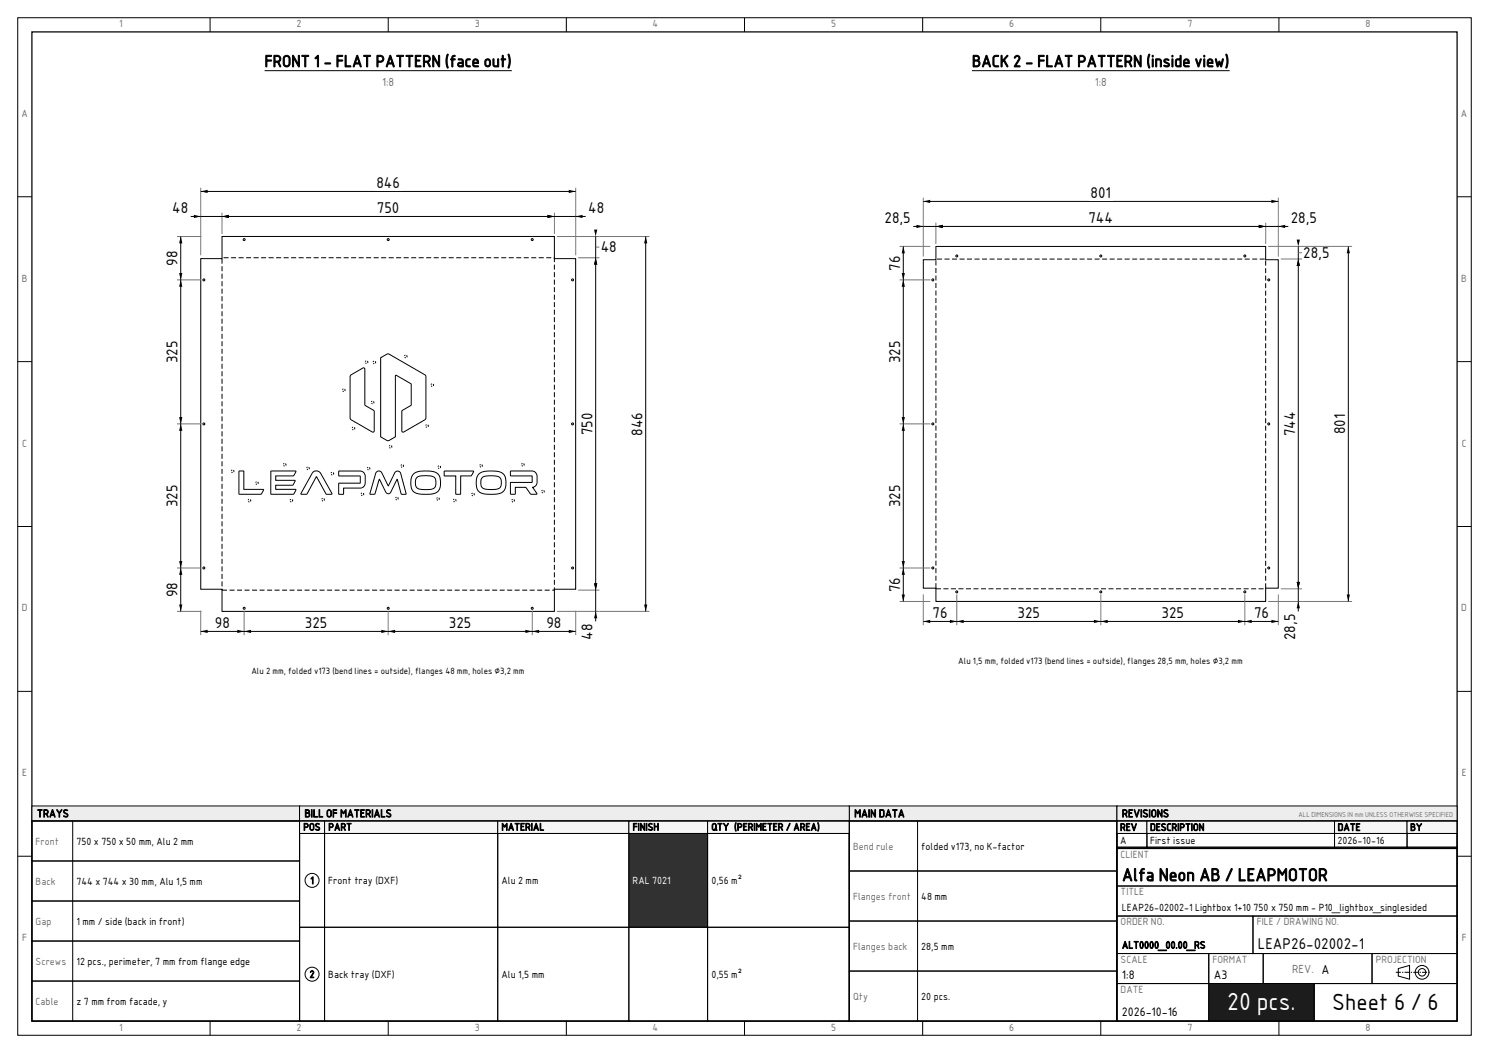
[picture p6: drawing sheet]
<svg xmlns="http://www.w3.org/2000/svg" width="420mm" height="297mm" viewBox="0 0 420 297" stroke-linecap="round" stroke-linejoin="round" font-family="sans-serif">
<g fill="none" stroke="#000" stroke-width=".28">
<path d="M5 5h410v287h-410zM59.3 5v4M109.5 5v4M159.7 5v4M210 5v4M260.2 5v4M310.5 5v4M360.7 5v4M5 55.5h4M411 55.5h4M5 102h4M411 102h4"/>
<path d="M5 148.5h4M411 148.5h4M5 195h4M411 195h4M5 241.5h4M411 241.5h4M59.3 288v4M109.5 288v4M159.7 288v4M210 288v4M260.2 288v4M310.5 288v4"/>
<path d="M360.7 288v4"/>
</g>
<path d="M9 9h402v279h-402z" fill="none" stroke="#000" stroke-width=".35"/>
<path d="M62.6 66.7h93.8v6.2h6v93.3h-6v6.2h-93.8v-6.2h-6v-93.3h6z" fill-rule="evenodd" fill="#fff" stroke="#000" stroke-width=".28"/>
<path d="M62.6 72.7h93.8v93.7h-93.8z" fill="none" stroke="#000" stroke-width=".28" stroke-dasharray="1.4 .7" stroke-linecap="butt"/>
<g fill="none" stroke="#000" stroke-width=".28">
<path d="M56.6 54h105.8M51 66.7v105.7M53.8 61.1h111.4M98.9 105.9l3.5-2.1 .4 .1 .1 10.3 2.7 1.8v5.5l-.2 .3-.3 .1-6.3-3.8zM107.4 100.9l1.7-1h.6l10.1 5.8 .3 .5v11.9l-.2 .3-6.2 3.5-.4-.3v-5.6l.2-.2 2.5-1.6v-5.8l-4.2-2.5h-.2l-.1 17.3-1.9 1.1-2.2-1.1zM67.4 132.9l1.2-.1 .2 .2v5h5.5l-.6 1.4h-6.3zM76.4 132.9h7.1l-.8 1.3h-4.9v1.3h5.4l-.7 1.4h-4.7v1.1h5.6l-.6 1.4h-6.4zM88.3 133.1l.5-.2 .7-.1 .9 .6 3.2 6-1.7-.1-2.6-4.8-2.7 4.8-1.7 .1zM95.6 132.9h6.3l.8 .5 .3 .6a5 5 0 0 1-.2 3.1l-1.2 .6h-4.7v1.7h-1.3v-3.1h6v-2l-5.9-.1-.2-.1zM106.2 133.2l.6-.4 .7 .3 2 3.9 2.2-4a.91 .91 0 0 1 1.3 .5l1.5 5.9h-1.1l-.3-.2-1.1-4-1.8 3.6a.78 .78 0 0 1-.7 .5 .78 .78 0 0 1-.7-.5l-1.8-3.6-1.2 4-.2 .2-1.3-.1zM116.6 133.7a7.9 7.9 0 0 1 5.9-.6 2.63 2.63 0 0 1 1.8 3.2 2.82 2.82 0 0 1-3.4 3.1 5 5 0 0 1-4.6-1.2l-.3-.9-.1-1.8 .3-1.1zM117.7 134.6a6.5 6.5 0 0 1 4.8 .1 2.31 2.31 0 0 1-.4 3.2l-2.8 .2a1.82 1.82 0 0 1-2.1-2.4z"/>
<path d="M125.3 132.9l8.3 .1-.8 1.2h-2.9v5.1l-1.2 .1-.2-.1 .1-5.1h-3.3zM135.1 133.7a7.9 7.9 0 0 1 5.8-.6 2.64 2.64 0 0 1 1.8 3.2 2.82 2.82 0 0 1-3.4 3.1 5 5 0 0 1-4.6-1.2l-.3-.9v-1.8l.2-1.1zM135.9 134.8a5.7 5.7 0 0 1 5.2 0 1.98 1.98 0 0 1-1.4 3.2l-1.5 .1a1.99 1.99 0 0 1-2.5-1.4v-1.4zM144 132.9h6.3l.8 .4 .3 .6a4.7 4.7 0 0 1-.1 2.9l-1.1 .6 1.2 1.8v.2h-1.7l-1.4-1.9h-2.9l-.1 1.9h-1.3v-3.3h6l.1-1.8-6-.1-.1-.1z"/>
<circle cx="57.5" cy="78.9" r=".28"/>
<circle cx="68.9" cy="67.6" r=".28"/>
<circle cx="109.5" cy="67.6" r=".28"/>
<circle cx="150.1" cy="67.6" r=".28"/>
<circle cx="161.5" cy="78.9" r=".28"/>
<circle cx="57.5" cy="119.6" r=".28"/>
<circle cx="161.5" cy="119.6" r=".28"/>
<circle cx="57.5" cy="160.2" r=".28"/>
<circle cx="68.9" cy="171.6" r=".28"/>
<circle cx="109.5" cy="171.6" r=".28"/>
<circle cx="150.1" cy="171.6" r=".28"/>
<circle cx="161.5" cy="160.2" r=".28"/>
</g>
<path d="M56.6 52.9v19.1M62.6 60v6M156.4 60v6M162.4 52.9v19.1M49.9 66.7h6.9M49.9 79h6.9M49.9 119.6h6.9M49.9 160.2h6.9M49.9 172.4h6.9" fill="none" stroke="#7a7a7a" stroke-width=".28"/>
<g fill="#000">
<path d="M56.6 54l2-.5v1zM160.4 53.5l2 .5-2 .5zM51 66.7l.4 1.9h-.9zM50.5 77h.9l-.4 1.9zM51 78.9l.4 2h-.9zM54.7 60.6l1.9 .5-1.9 .4zM62.6 61.1l2-.5v.9zM154.4 60.6l2 .5-2 .4zM162.4 61.1l1.9-.5v.9zM50.5 117.6h.9l-.4 2zM51 119.6l.4 1.9h-.9zM50.5 158.3h.9l-.4 1.9z"/>
<path d="M51 160.2l.4 1.9h-.9zM50.5 170.5h.9l-.4 1.9z"/>
</g>
<g fill="none" stroke="#000" stroke-width=".28" stroke-dasharray=".4 .4" stroke-linecap="butt">
<path d="M97.3 110a.38 .38 0 0 0-.5-.3 .38 .38 0 0 0-.1 .6 .38 .38 0 0 0 .6-.1v-.2M103.8 102.1a.38 .38 0 0 0-.5-.3 .38 .38 0 0 0-.2 .6 .38 .38 0 0 0 .6-.1l.1-.2M105.5 113.5a.38 .38 0 0 0-.5-.3 .38 .38 0 0 0-.2 .5 .38 .38 0 0 0 .6 0l.1-.2M106 102.2a.38 .38 0 0 0-.5-.3 .38 .38 0 0 0-.2 .6 .38 .38 0 0 0 .6-.1l.1-.2M114.8 100.5a.38 .38 0 0 0-.5-.3 .38 .38 0 0 0-.1 .6 .38 .38 0 0 0 .6-.1v-.2M122.3 108.6a.38 .38 0 0 0-.5-.3 .38 .38 0 0 0-.2 .5 .38 .38 0 0 0 .6 0l.1-.2M66 132.9a.38 .38 0 0 0-.5-.3 .38 .38 0 0 0-.2 .5 .38 .38 0 0 0 .6 0l.1-.2M72.8 136.2a.38 .38 0 0 0-.5-.3 .38 .38 0 0 0-.1 .6 .38 .38 0 0 0 .6-.1v-.2M80.7 131.1a.38 .38 0 0 0-.5-.4 .38 .38 0 0 0-.2 .6 .38 .38 0 0 0 .6-.1l.1-.1M87.2 132.1a.38 .38 0 0 0-.5-.4 .38 .38 0 0 0-.1 .6 .38 .38 0 0 0 .6 0v-.2M94.1 133.6a.38 .38 0 0 0-.5-.4 .38 .38 0 0 0-.2 .6 .38 .38 0 0 0 .7 0v-.2M100.1 120.8a.38 .38 0 0 0-.5-.3 .38 .38 0 0 0-.2 .6 .38 .38 0 0 0 .6-.1l.1-.2"/>
<path d="M102.6 139.4a.38 .38 0 0 0-.5-.4 .38 .38 0 0 0-.2 .6 .38 .38 0 0 0 .6 0l.1-.2M104.3 132.1a.38 .38 0 0 0-.5-.3 .38 .38 0 0 0-.1 .6 .38 .38 0 0 0 .6-.1v-.2M110.5 126a.38 .38 0 0 0-.5-.4 .38 .38 0 0 0-.1 .6 .38 .38 0 0 0 .6 0v-.2M113.8 131.4a.38 .38 0 0 0-.5-.3 .38 .38 0 0 0-.1 .5 .38 .38 0 0 0 .6 0v-.2M120.8 120.1a.38 .38 0 0 0-.5-.3 .38 .38 0 0 0-.2 .6 .38 .38 0 0 0 .7-.1v-.2M124.3 131.7a.38 .38 0 0 0-.5-.3 .38 .38 0 0 0-.2 .6 .38 .38 0 0 0 .6-.1l.1-.2M133.8 139.4a.38 .38 0 0 0-.5-.3 .38 .38 0 0 0-.2 .6 .38 .38 0 0 0 .6-.1l.1-.2M136 131.4a.38 .38 0 0 0-.5-.4 .38 .38 0 0 0-.1 .6 .38 .38 0 0 0 .6-.1v-.1M147.9 131.1a.38 .38 0 0 0-.6-.4 .38 .38 0 0 0-.1 .6 .38 .38 0 0 0 .6-.1l.1-.1M153.5 138.6a.38 .38 0 0 0-.5-.3 .38 .38 0 0 0-.2 .6 .38 .38 0 0 0 .7-.1v-.2M70.7 141.2a.38 .38 0 0 0-.5-.4 .38 .38 0 0 0-.1 .6 .38 .38 0 0 0 .6 0v-.2M82.5 141.2a.38 .38 0 0 0-.5-.4 .38 .38 0 0 0-.1 .6 .38 .38 0 0 0 .6 0v-.2"/>
<path d="M91.5 140.9a.38 .38 0 0 0-.5-.3 .38 .38 0 0 0-.2 .6 .38 .38 0 0 0 .6-.1l.1-.2M112.3 140.6a.38 .38 0 0 0-.5-.3 .38 .38 0 0 0-.2 .5 .38 .38 0 0 0 .7 0v-.2M123.9 140.7a.38 .38 0 0 0-.5-.3 .38 .38 0 0 0-.2 .5 .38 .38 0 0 0 .6 0l.1-.2M128.6 141.1a.38 .38 0 0 0-.5-.3 .38 .38 0 0 0-.1 .6 .38 .38 0 0 0 .6-.1v-.2M145.1 141.2a.38 .38 0 0 0-.5-.4 .38 .38 0 0 0-.2 .6 .38 .38 0 0 0 .6 0l.1-.2"/>
</g>
<path d="M105.7 49.9h7.6v3.8h-7.6z" fill-rule="evenodd" fill="#fff"/>
<path d="M157.1 66.7h26.1M163.1 72.7h6M168 69.7h1.1M157.1 172.4h26.1M163.1 166.4h6" fill="none" stroke="#7a7a7a" stroke-width=".28"/>
<path d="M168 66.7v108.6M182.1 66.7v105.7" fill="none" stroke="#000" stroke-width=".28"/>
<path d="M167.6 64.8h.9l-.5 1.9zM168 72.7l.5 1.9h-.9zM182.1 66.7l.5 1.9h-.9zM167.6 164.5h.9l-.5 1.9zM168 172.4l.5 2h-.9zM181.7 170.5h.9l-.5 1.9z" fill="#000"/>
<path d="M178 115.8h3.8v7.5h-3.8z" fill-rule="evenodd" fill="#fff"/>
<path d="M56.6 172.3v6.9M68.9 172.3v6.9M109.5 172.3v6.9M150.1 172.3v6.9M162.4 172.3v6.9" fill="none" stroke="#7a7a7a" stroke-width=".28"/>
<path d="M74.6 19.9h69.8M56.6 178.1h105.8" fill="none" stroke="#000" stroke-width=".28"/>
<path d="M56.6 178.1l2-.5v1zM66.9 177.6l2 .5-2 .5zM68.9 178.1l1.9-.5v1zM107.6 177.6l1.9 .5-1.9 .5zM109.5 178.1l1.9-.5v1zM148.2 177.6l1.9 .5-1.9 .5zM150.1 178.1l2-.5v1zM160.4 177.6l2 .5-2 .5z" fill="#000"/>
<path d="M264 69.5h93v3.8h3.6v92.6h-3.6v3.7h-93v-3.7h-3.6v-92.6h3.6z" fill-rule="evenodd" fill="#fff" stroke="#000" stroke-width=".28"/>
<path d="M264 73.1h93v93h-93z" fill="none" stroke="#000" stroke-width=".28" stroke-dasharray="1.4 .7" stroke-linecap="butt"/>
<g fill="none" stroke="#000" stroke-width=".28">
<path d="M260.4 56.8h100.2M254.8 69.5v100.1M257.6 63.9h105.8"/>
<circle cx="263.1" cy="78.9" r=".28"/>
<circle cx="269.9" cy="72.2" r=".28"/>
<circle cx="310.5" cy="72.2" r=".28"/>
<circle cx="351.1" cy="72.2" r=".28"/>
<circle cx="357.9" cy="78.9" r=".28"/>
<circle cx="263.1" cy="119.6" r=".28"/>
<circle cx="357.9" cy="119.6" r=".28"/>
<circle cx="263.1" cy="160.2" r=".28"/>
<circle cx="269.9" cy="166.9" r=".28"/>
<circle cx="310.5" cy="166.9" r=".28"/>
<circle cx="351.1" cy="166.9" r=".28"/>
<circle cx="357.9" cy="160.2" r=".28"/>
</g>
<path d="M260.4 55.8v16.6M360.6 55.8v16.6M253.7 69.5h8.7M253.7 79h8.7M264 62.8v6M357 62.8v6M253.7 119.6h8.7M253.7 160.2h8.7M253.7 169.7h8.7" fill="none" stroke="#7a7a7a" stroke-width=".28"/>
<g fill="#000">
<path d="M260.4 56.8l2-.4v.9zM358.6 56.4l2 .4-2 .5zM254.8 69.5l.5 2h-1zM254.3 77h1l-.5 1.9zM254.8 78.9l.5 2h-1zM258.5 63.4l1.9 .5-1.9 .4zM264 63.9l1.9-.5v.9zM355.1 63.4l1.9 .5-1.9 .4zM360.6 63.9l1.9-.5v.9zM254.3 117.6h1l-.5 2zM254.8 119.6l.5 1.9h-1zM254.3 158.3h1l-.5 1.9z"/>
<path d="M254.8 160.2l.5 1.9h-1zM254.3 167.7h1l-.5 1.9z"/>
</g>
<path d="M307.2 52.7h6.6v3.8h-6.6z" fill-rule="evenodd" fill="#fff"/>
<path d="M357.7 69.5h23.7M361.3 73.1h6M366.2 71.3h1.1M357.7 169.7h23.7M361.3 166.1h6" fill="none" stroke="#7a7a7a" stroke-width=".28"/>
<path d="M366.2 69.5v103M380.3 69.5v100.1" fill="none" stroke="#000" stroke-width=".28"/>
<path d="M365.7 67.6h1l-.5 1.9zM366.2 73.1l.5 1.9h-1zM380.3 69.5l.5 2h-.9zM365.7 164.1h1l-.5 2zM366.2 169.6l.5 2h-1zM379.9 167.7h.9l-.5 1.9z" fill="#000"/>
<path d="M376.2 116.3h3.8v6.6h-3.8z" fill-rule="evenodd" fill="#fff"/>
<path d="M260.4 167.7v8.6M269.9 167.7v8.6M310.5 167.7v8.6M351.1 167.7v8.6M360.6 167.7v8.6" fill="none" stroke="#7a7a7a" stroke-width=".28"/>
<path d="M274.2 19.9h72.6M260.4 175.3h100.2" fill="none" stroke="#000" stroke-width=".28"/>
<path d="M260.4 175.3l2-.5v.9zM267.9 174.8l2 .5-2 .4zM269.9 175.3l1.9-.5v.9zM308.6 174.8l1.9 .5-1.9 .4zM310.5 175.3l1.9-.5v.9zM349.2 174.8l1.9 .5-1.9 .4zM351.1 175.3l2-.5v.9zM358.6 174.8l2 .5-2 .4z" fill="#000"/>
<path d="M9 227.3h75.5v4.3h-75.5z" fill-rule="evenodd" fill="#ededed" stroke="#000" stroke-width=".28"/>
<path d="M9 231.6h75.5v11.2h-75.5zM9 231.6h75.5v56.4h-75.5zM20.5 231.6v56.4M9 242.8h75.5v11.3h-75.5zM9 254.1h75.5v11.3h-75.5zM9 265.4h75.5v11.3h-75.5zM9 276.7h75.5v11.3h-75.5z" fill="none" stroke="#000" stroke-width=".28"/>
<path d="M239.6 227.3h75.4v4.3h-75.4z" fill-rule="evenodd" fill="#ededed" stroke="#000" stroke-width=".28"/>
<path d="M239.6 231.6h75.4v14.1h-75.4zM239.6 231.6h75.4v56.4h-75.4zM258.8 231.6v56.4M239.6 245.7h75.4v14.1h-75.4zM239.6 259.8h75.4v14.1h-75.4zM239.6 273.9h75.4v14.1h-75.4z" fill="none" stroke="#000" stroke-width=".28"/>
<path d="M84.5 227.3h155v4.3h-155z" fill-rule="evenodd" fill="#ededed" stroke="#000" stroke-width=".28"/>
<g fill="#f6f6f6" stroke="#000" stroke-width=".28">
<path d="M84.5 231.6h7v3.5h-7z" fill-rule="evenodd"/>
<path d="M91.5 231.6h48.9v3.5h-48.9z" fill-rule="evenodd"/>
<path d="M140.4 231.6h37v3.5h-37z" fill-rule="evenodd"/>
<path d="M177.4 231.6h22.2v3.5h-22.2z" fill-rule="evenodd"/>
<path d="M199.6 231.6h39.9v3.5h-39.9z" fill-rule="evenodd"/>
</g>
<path d="M84.5 235.1h7v26.4h-7z" fill="none" stroke="#000" stroke-width=".28"/>
<circle cx="88" cy="248.3" r="1.98" fill="#fff" stroke="#000" stroke-width=".28"/>
<path d="M91.5 235.1h48.9v26.4h-48.9zM140.4 235.1h37v26.4h-37z" fill="none" stroke="#000" stroke-width=".28"/>
<path d="M177.4 235.1h22.2v26.4h-22.2z" fill-rule="evenodd" fill="#2e3234" stroke="#000" stroke-width=".28"/>
<path d="M199.6 235.1h39.9v26.4h-39.9zM84.5 261.5h7v26.5h-7z" fill="none" stroke="#000" stroke-width=".28"/>
<circle cx="88" cy="274.8" r="1.98" fill="#fff" stroke="#000" stroke-width=".28"/>
<path d="M84.5 231.6h155v56.4h-155zM91.5 261.5h48.9v26.5h-48.9zM140.4 261.5h37v26.5h-37zM177.4 261.5h22.2v26.5h-22.2zM199.6 261.5h39.9v26.5h-39.9z" fill="none" stroke="#000" stroke-width=".28"/>
<path d="M315 227.3h96v4.3h-96z" fill-rule="evenodd" fill="#ededed" stroke="#000" stroke-width=".28"/>
<g fill="#f6f6f6" stroke="#000" stroke-width=".28">
<path d="M315 231.6h8.5v3.5h-8.5z" fill-rule="evenodd"/>
<path d="M323.5 231.6h52.9v3.5h-52.9z" fill-rule="evenodd"/>
<path d="M376.4 231.6h20.5v3.5h-20.5z" fill-rule="evenodd"/>
<path d="M396.9 231.6h14.1v3.5h-14.1z" fill-rule="evenodd"/>
</g>
<g fill="none" stroke="#000" stroke-width=".28">
<path d="M315 235.1h8.5v3.9h-8.5zM315 239h8.5v.3h-8.5zM315 231.6h96v7.7h-96zM315 239.3h96v10.6h-96zM323.5 235.1h52.9v3.9h-52.9zM323.5 239h52.9v.3h-52.9zM376.4 235.1h20.5v3.9h-20.5zM376.4 239h20.5v.3h-20.5zM396.9 235.1h14.1v3.9h-14.1zM396.9 239h14.1v.3h-14.1zM315 249.9h96v8.5h-96zM315 258.4h38.4v10.6h-38.4z"/>
<path d="M353.4 258.4h57.6v10.6h-57.6zM315 269h26v8.4h-26zM315 277.4h26v10.6h-26zM341 269h15.3v8.4h-15.3zM356.3 269h30.7v8.4h-30.7zM387 269h24v8.4h-24zM394.4 273.2l3.2-.9v3.9l-3.2-.9z"/>
<circle cx="401.1" cy="274.2" r="1.94"/>
<circle cx="401.1" cy="274.2" r="1.06"/>
</g>
<path d="M393.7 274.2h9.9" fill="none" stroke="#000" stroke-width=".28" stroke-dasharray="1.4 .4 .4 .4" stroke-linecap="butt"/>
<path d="M341 277.4h29.7v10.6h-29.7z" fill-rule="evenodd" fill="#1b1c1b" stroke="#000" stroke-width=".28"/>
<path d="M370.7 277.4h40.3v10.6h-40.3z" fill="none" stroke="#000" stroke-width=".28"/>
<path d="M315 239.3h96v48.7h-96z" fill="none" stroke="#000" stroke-width=".35"/>
<text font-size="6.7" fill="#fff" x="346.1" y="285">20 pcs.</text>
<text font-size="6.3" x="375.8" y="285">Sheet 6 / 6</text>
<text font-size="4.9" x="316.5" y="248.5">Alfa Neon AB / LEAPMOTOR</text>
<g font-size="4.6">
<text x="74.6" y="18.9">FRONT 1 - FLAT PATTERN (face out)</text>
<text x="274.2" y="18.9">BACK 2 - FLAT PATTERN (inside view)</text>
</g>
<g font-size="4.2">
<text x="106.2" y="53.1">846</text>
<text x="307.6" y="55.9">801</text>
<text x="48.6" y="60.2">48</text>
<text x="106.3" y="60.2">750</text>
<text x="165.9" y="60.2">48</text>
<text x="249.5" y="63">28,5</text>
<text x="307" y="63">744</text>
<text x="364.1" y="63">28,5</text>
<text x="169.4" y="71.2">48</text>
<text x="50.1" y="74.9" transform="rotate(-90 50.1 74.9)">98</text>
<text x="253.9" y="76.3" transform="rotate(-90 253.9 76.3)">76</text>
<text x="367.6" y="72.8">28,5</text>
<text x="50.1" y="102.4" transform="rotate(-90 50.1 102.4)">325</text>
<text x="253.9" y="102.4" transform="rotate(-90 253.9 102.4)">325</text>
<text x="167.1" y="122.8" transform="rotate(-90 167.1 122.8)">750</text>
<text x="181.2" y="122.9" transform="rotate(-90 181.2 122.9)">846</text>
<text x="365.3" y="123.1" transform="rotate(-90 365.3 123.1)">744</text>
<text x="379.4" y="122.4" transform="rotate(-90 379.4 122.4)">801</text>
<text x="50.1" y="143.1" transform="rotate(-90 50.1 143.1)">325</text>
<text x="253.9" y="143.1" transform="rotate(-90 253.9 143.1)">325</text>
<text x="253.9" y="167" transform="rotate(-90 253.9 167)">76</text>
<text x="50.1" y="168.4" transform="rotate(-90 50.1 168.4)">98</text>
<text x="60.6" y="177.2">98</text>
<text x="86" y="177.2">325</text>
<text x="126.6" y="177.2">325</text>
<text x="154.1" y="177.2">98</text>
<text x="263" y="174.4">76</text>
<text x="287" y="174.4">325</text>
<text x="327.6" y="174.4">325</text>
<text x="353.7" y="174.4">76</text>
<text x="167.1" y="180.5" transform="rotate(-90 167.1 180.5)">48</text>
<text x="365.3" y="180.6" transform="rotate(-90 365.3 180.6)">28,5</text>
<text x="354.8" y="267.5">LEAP26-02002-1</text>
</g>
<g font-size="3.4">
<text x="316.5" y="276">1:8</text>
<text x="342.4" y="276">A3</text>
<text x="316.5" y="286.6">2026-10-16</text>
</g>
<g font-size="3.2" fill="#6e6e6e">
<text x="107.8" y="24.3">1:8</text>
<text x="308.8" y="24.3">1:8</text>
<text x="364.5" y="274.4">REV. A</text>
</g>
<g font-size="3">
<text x="10.4" y="230.5">TRAYS</text>
<text x="85.9" y="230.5">BILL OF MATERIALS</text>
<text x="241" y="230.5">MAIN DATA</text>
<text x="316.5" y="230.5">REVISIONS</text>
</g>
<g font-size="2.8" fill="#6e6e6e">
<text x="33.6" y="7.7">1</text>
<text x="83.7" y="7.7">2</text>
<text x="133.9" y="7.7">3</text>
<text x="184.1" y="7.7">4</text>
<text x="234.4" y="7.7">5</text>
<text x="284.7" y="7.7">6</text>
<text x="334.9" y="7.7">7</text>
<text x="385.2" y="7.7">8</text>
<text x="6.1" y="33">A</text>
<text x="412.1" y="33">A</text>
<text x="6.2" y="79.5">B</text>
<text x="412.2" y="79.5">B</text>
<text x="6.3" y="126">C</text>
<text x="412.3" y="126">C</text>
<text x="6.2" y="172.5">D</text>
<text x="412.2" y="172.5">D</text>
<text x="6.3" y="219">E</text>
<text x="412.3" y="219">E</text>
<text x="10.1" y="238.2">Front</text>
<text x="240.6" y="239.6">Bend rule</text>
<text x="316.1" y="242">CLIENT</text>
<text x="10.1" y="249.5">Back</text>
<text x="240.6" y="253.7">Flanges front</text>
<text x="316.1" y="252.5">TITLE</text>
<text x="10.1" y="260.8">Gap</text>
<text x="316.1" y="261">ORDER NO.</text>
<text x="354.5" y="261">FILE / DRAWING NO.</text>
<text x="6.3" y="265.5">F</text>
<text x="240.6" y="267.9">Flanges back</text>
<text x="412.3" y="265.5">F</text>
<text x="10.1" y="272.1">Screws</text>
<text x="316.1" y="271.6">SCALE</text>
<text x="342" y="271.6">FORMAT</text>
<text x="388.1" y="271.6">PROJECTION</text>
<text x="240.6" y="282">Qty</text>
<text x="316.1" y="280.1">DATE</text>
<text x="10.1" y="283.4">Cable</text>
<text x="33.6" y="290.7">1</text>
<text x="83.7" y="290.7">2</text>
<text x="133.9" y="290.7">3</text>
<text x="184.1" y="290.7">4</text>
<text x="234.4" y="290.7">5</text>
<text x="284.7" y="290.7">6</text>
<text x="334.9" y="290.7">7</text>
<text x="385.2" y="290.7">8</text>
</g>
<g font-size="2.8">
<text x="21.6" y="238.2">750 x 750 x 50 mm, Alu 2 mm</text>
<text x="85.6" y="234.2">POS</text>
<text x="92.6" y="234.2">PART</text>
<text x="141.4" y="234.2">MATERIAL</text>
<text x="178.4" y="234.2">FINISH</text>
<text x="200.6" y="234.2">QTY (PERIMETER / AREA)</text>
<text x="259.9" y="239.6">folded v173, no K-factor</text>
<text x="315.9" y="234.3">REV</text>
<text x="315.9" y="238">A</text>
<text x="324.4" y="234.3">DESCRIPTION</text>
<text x="324.4" y="238">First issue</text>
<text x="377.3" y="234.3">DATE</text>
<text x="377.3" y="238">2026-10-16</text>
<text x="397.8" y="234.3">BY</text>
<text x="21.6" y="249.5">744 x 744 x 30 mm, Alu 1,5 mm</text>
<text x="87.5" y="249.3">1</text>
<text x="92.6" y="249.3">Front tray (DXF)</text>
<text x="141.4" y="249.3">Alu 2 mm</text>
<text x="200.6" y="249.3">0,56 m²</text>
<text x="259.9" y="253.7">48 mm</text>
<text x="316.5" y="257">LEAP26-02002-1 Lightbox 1+10 750 x 750 mm - P10_lightbox_singlesided</text>
<text x="21.6" y="260.8">1 mm / side (back in front)</text>
<text x="259.9" y="267.9">28,5 mm</text>
<text x="316.5" y="267.5">ALT0000_00.00_RS</text>
<text x="21.6" y="272.1">12 pcs., perimeter, 7 mm from flange edge</text>
<text x="87.3" y="275.8">2</text>
<text x="92.6" y="275.8">Back tray (DXF)</text>
<text x="141.4" y="275.8">Alu 1,5 mm</text>
<text x="200.6" y="275.8">0,55 m²</text>
<text x="259.9" y="282">20 pcs.</text>
<text x="21.6" y="283.4">z 7 mm from facade, y</text>
</g>
<text font-size="2.8" fill="#fff" x="178.4" y="249.3">RAL 7021</text>
<g font-size="2.5">
<text x="70.9" y="190.1">Alu 2 mm, folded v173 (bend lines = outside), flanges 48 mm, holes ⌀3,2 mm</text>
<text x="270.3" y="187.3">Alu 1,5 mm, folded v173 (bend lines = outside), flanges 28,5 mm, holes ⌀3,2 mm</text>
</g>
<text font-size="1.9" fill="#6e6e6e" x="366.3" y="230.3">ALL DIMENSIONS IN mm UNLESS OTHERWISE SPECIFIED</text>
</svg>
